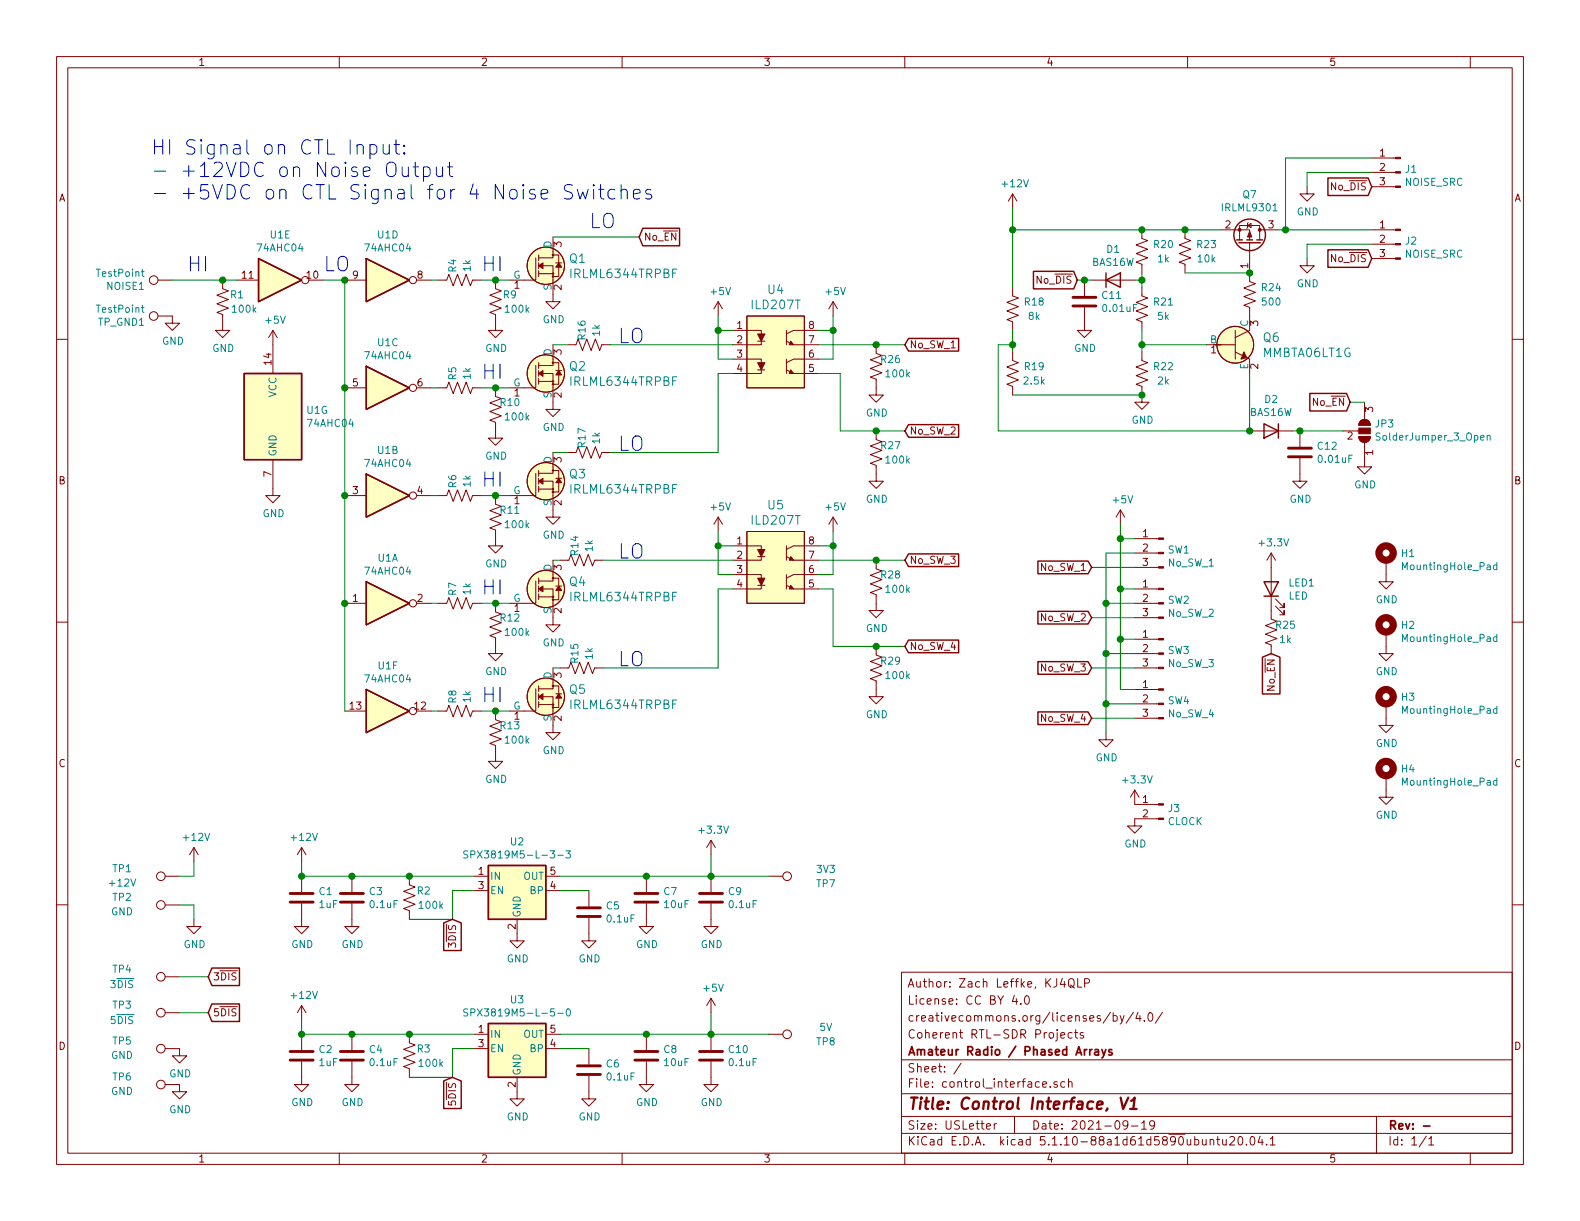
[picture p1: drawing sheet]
<svg xmlns="http://www.w3.org/2000/svg" width="279mm" height="216mm" viewBox="0 0 279 216" stroke-linecap="round" stroke-linejoin="round" font-family="sans-serif">
<g fill="none" stroke="#840000" stroke-width=".18">
<path d="M10 10h259.4v195.9h-259.4zM12 12h255.4v191.9h-255.4zM60 10v2M110 10v2M160 10v2M210 10v2M260 10v2M179.1 34.3v2.5M179.1 34.3l-.8 1.3M179.1 34.3l.7 1.3M220.6 39.9l.6-.4v.8zM220.7 39.4l-.1 .1v.8l-.1 .1"/>
<path d="M231.1 33v1.3h1.3l-1.3 1.3-1.2-1.3h1.2M242.6 33h4.2M242.6 30.5h4.2M242.6 27.9h4.2M10 60h2M27.9 55.9h2.6v1.3h1.2l-1.2 1.2-1.3-1.2h1.3M27.9 49.5h2.6M39.4 49.5v1.6l1 .3-2 .8 2 .8-2 .7 2 .8-2 .7 1 .4v2.8h1.2l-1.2 1.3-1.3-1.3h1.3M41.9 49.5h3.8M48.3 58.4v7.6M48.3 58.4l-.8 1.3M48.3 58.4l.7 1.3"/>
<path d="M54.6 49.5h2.5M61 49.5h3.8M73.7 49.5h2.5M77.5 49.5h1.5l.4-1 .7 2 .8-2 .8 2 .7-2 .8 2 .4-1h1.5M87.6 49.5v1.6l1 .3-2 .8 2 .8-2 .7 2 .8-2 .7 1 .4v2.8h1.3l-1.3 1.3-1.2-1.3h1.2M94.7 45.6v3.9h-4.5M95.2 47h2.6v6.3h1.3l-1.3 1.3-1.3-1.3h1.3M95.2 48.4h2.6M95.2 45.1v1M95.2 46.5v1M95.2 47.9v1M97.7 45.1h1.1v3.8h-1.1"/>
<path d="M97.8 41.9v3.7h-2.6M98.3 46.5h1M127 53.3l-.8 1.3M127 53.3v2.6M127 53.3l.8 1.3M129.5 58.4h5.1v.7M132.1 55.9h10.1v12.7h-10.1zM139.1 58.4v2.6M144.8 58.4h-4.5l-1.2 .7M147.3 53.3l-.7 1.3M147.3 53.3v2.6M147.3 53.3l.8 1.3"/>
<path d="M179.1 50.8v1.5l1 .4-2 .8 2 .7-2 .8 2 .8-2 .7 1 .4v1.5M191.8 54.4v4h1.2l-1.2 1.3-1.3-1.3h1.3M191.8 49.5v2.8M193 49.5h7.7M201.9 50.8v1.5l1 .4-2 .8 2 .7-2 .8 2 .8-2 .7 1 .4v1.5M201.9 40.6v1.6l1 .3-2 .8 2 .8-2 .7 2 .8-2 .8 1 .3v1.6M209.5 40.6v1.6l1.1 .3-2.1 .8 2.1 .8-2.1 .7 2.1 .8-2.1 .8 1 .3v1.6M215.9 40.6h5.1v1.8M218.4 58.4v5.1M219.2 42.4v-2.5h3.6v2.5M221 42.9v6.9l1 .4-2 .7 2 .8-2 .8 2 .7-2 .8 1 .4v4l-2.6 1.3M222.8 40.6h3.3"/>
<path d="M231.1 45.7v1.3h1.3l-1.3 1.3-1.2-1.3h1.2M242.6 40.6h4.2M242.6 45.7h4.2M242.6 43.2h4.2M267.4 60h2M61 68.6h3.8M73.7 68.6h2.5M77.5 68.6h1.5l.4-1 .7 2 .8-2 .8 2 .7-2 .8 2 .4-1h1.5M87.6 68.6v1.5l1 .4-2 .7 2 .8-2 .8 2 .7-2 .8 1 .4v2.8h1.3l-1.3 1.2-1.2-1.2h1.2M94.7 64.6v4h-4.5M95.2 66h2.6v6.4h1.3l-1.3 1.3-1.3-1.3h1.3M95.2 64.1v1.1"/>
<path d="M95.2 65.5v1M95.2 66.9v1M95.2 67.4h2.6M97.7 64.1h1.1v3.8h-1.1M97.8 61v3.6h-2.6M98.3 65.5h1M100.3 61h1.6l.3-1.1 .8 2.1 .8-2.1 .7 2.1 .8-2.1 .7 2.1 .4-1h1.5M129.5 63.5h5.1v.6M134 65.4h1.3M134 60.3h1.3M134.6 65.4v.6h-5.1M134.6 60.3v.7h-5.1"/>
<path d="M139.1 65.4l1.2 .6h4.5M139.1 60.3l1.2 .7h4.5M139.1 63.5v2.5M144.8 63.5h-4.5l-1.2 .6M154.9 61v1.5l1.1 .4-2.1 .7 2.1 .8-2.1 .8 2.1 .7-2.1 .8 1 .4v2.8h1.3l-1.3 1.2-1.2-1.2h1.2M154.9 76.2v1.5l1.1 .4-2.1 .8 2.1 .7-2.1 .8 2.1 .8-2.1 .7 1 .4v2.8h1.3l-1.3 1.3-1.2-1.3h1.2M179.1 62.2v1.6l1 .3-2 .8 2 .8-2 .7 2 .8-2 .7 1 .4v1.6M201.9 62.2v1.6l1 .3-2 .8 2 .8-2 .7 2 .8-2 .7 1 .4v2.8h1.3l-1.3 1.3-1.2-1.3h1.2M213.4 61h5M218.4 62.2l2.6 1.3v2.5M221 76.2h7.6M229.9 76.2v2.8"/>
<path d="M237.5 76.2h2.8M240.3 77.2h2a1.02 1.02 0 0 1-1 1 1.02 1.02 0 0 1-1-1zM240.5 74.5a1.02 1.02 0 0 1 1.1-.3 1.02 1.02 0 0 1 .7 1h-2zM241.3 78.2v4.4h1.3l-1.3 1.2-1.3-1.2h1.3M241.3 71.1v3.1M48.3 81.3v6.3h1.2l-1.2 1.3-1.3-1.3h1.3M61 87.6h3.8M73.7 87.6h2.5M77.5 87.6h1.5l.4-1 .7 2 .8-2 .8 2 .7-2 .8 2 .4-1h1.5M87.6 87.6v1.6l1 .3-2 .8 2 .8-2 .7 2 .8-2 .7 1 .4v2.8h1.3l-1.3 1.3-1.2-1.3h1.2M94.7 83.7v3.9h-4.5M95.2 85.1h2.6v6.3h1.3l-1.3 1.3-1.3-1.3h1.3"/>
<path d="M95.2 83.2v1M95.2 84.6v1M95.2 86v1M95.2 86.5h2.6M97.7 83.2h1.1v3.8h-1.1M97.8 99.1v3.6h-2.6M97.8 80v3.7h-2.6M98.3 84.6h1M99.1 99.1h1.5l.4-1.1 .7 2.1 .8-2.1 .8 2.1 .7-2.1 .8 2.1 .4-1h1.5M100.3 80h1.6l.3-1 .8 2 .8-2 .7 2 .8-2 .7 2 .4-1h1.5M127 91.4v2.6M127 91.4l-.8 1.3"/>
<path d="M127 91.4l.8 1.3M129.5 96.5h5.1v.7M132.1 94h10.1v12.7h-10.1zM134 98.4h1.3M134.6 98.4v.7h-5.1M139.1 98.4l1.2 .7h4.5M139.1 96.5v2.6M144.8 96.5h-4.5l-1.2 .7M147.3 91.4v2.6M147.3 91.4l-.7 1.3M147.3 91.4l.8 1.3M154.9 99.1v1.5l1.1 .4-2.1 .7 2.1 .8-2.1 .8 2.1 .7-2.1 .8 1 .4v2.8h1.3l-1.3 1.2-1.2-1.2h1.2"/>
<path d="M198.1 90.2l-.7 1.2M198.1 90.2v2.5M198.1 90.2l.8 1.2M200.7 97.8h4.2M200.7 95.3h4.2M224.8 97.8v11.7l1 .4-2 .7 2 .8-2 .7 2 .8-2 .8 1 .3v1.6M224.8 97.8l-.8 1.3M224.8 97.8l.8 1.3M229.9 81v4.1h1.2l-1.2 1.3-1.3-1.3h1.3M245.1 99.1v3.8h1.3l-1.3 1.2-1.3-1.2h1.3M10 110h2M61 106.7h3.8"/>
<path d="M73.7 106.7h2.5M77.5 106.7h1.5l.4-1 .7 2 .8-2 .8 2 .7-2 .8 2 .4-1h1.5M87.6 106.7v1.5l1 .4-2 .7 2 .8-2 .8 2 .7-2 .8 1 .4v2.8h1.3l-1.3 1.2-1.2-1.2h1.2M94.7 102.7v4h-4.5M95.2 104.1h2.6v6.4h1.3l-1.3 1.3-1.3-1.3h1.3M95.2 102.2v1.1M95.2 103.6v1M95.2 105v1M95.2 105.5h2.6M97.7 102.2h1.1v3.8h-1.1M97.8 118.1v3.7h-2.6M98.3 103.6h1"/>
<path d="M99.1 118.1h1.5l.4-1 .7 2 .8-2 .8 2 .7-2 .8 2 .4-1h1.5M129.5 101.6h5.1v.6M134 103.5h1.3M134.6 103.5v.6h-5.1M139.1 103.5l1.2 .6h4.5M139.1 101.6v2.5M144.8 101.6h-4.5l-1.2 .6M154.9 114.3v1.5l1.1 .4-2.1 .8 2.1 .7-2.1 .8 2.1 .8-2.1 .7 1 .4v2.8h1.3l-1.3 1.3-1.2-1.3h1.2M200.7 106.7h4.2M200.7 118.1h4.2M200.7 104.1h4.2M200.7 100.3h4.2"/>
<path d="M200.7 109.2h4.2M200.7 115.6h4.2M200.7 113h4.2M225.6 107.2l1.5 1.5v-.7v.7h-.8M225.6 105.9l1.5 1.5v-.7v.7h-.8M245.1 111.8v3.8h1.3l-1.3 1.2-1.3-1.2h1.3M267.4 110h2M61 125.7h3.8M73.7 125.7h2.5M77.5 125.7h1.5l.4-1 .7 2 .8-2 .8 2 .7-2 .8 2 .4-1h1.5M87.6 125.7v1.6l1 .3-2 .8 2 .8-2 .7 2 .8-2 .7 1 .4v2.8h1.3l-1.3 1.3-1.2-1.3h1.2M94.7 121.8v3.9h-4.5"/>
<path d="M95.2 123.2h2.6v6.3h1.3l-1.3 1.3-1.3-1.3h1.3M95.2 121.3v1M95.2 122.7v1M95.2 124.1v1M95.2 124.6h2.6M97.7 121.3h1.1v3.8h-1.1M98.3 122.7h1M195.6 129.5v1.3h1.2l-1.2 1.3-1.3-1.3h1.3M200.7 127h4.2M200.7 124.5h4.2M200.7 121.9h4.2M200.7 139.7v2.5h4.2"/>
<path d="M200.7 139.7l-.8 1.3M200.7 139.7l.7 1.3M245.1 124.5v3.8h1.3l-1.3 1.2-1.3-1.2h1.3M245.1 137.2v3.8h1.3l-1.3 1.2-1.3-1.2h1.3M10 160h2M29.2 154.9h2.5M34.3 149.9l-.8 1.2M34.3 149.9v2.5M34.3 149.9l.8 1.2M53.3 159.8v4h1.3l-1.3 1.3-1.2-1.3h1.2M53.3 149.9v2.5M53.3 154.9v2.8"/>
<path d="M53.3 149.9l-.7 1.2M53.3 149.9l.8 1.2M62.2 159.8v4h1.3l-1.3 1.3-1.2-1.3h1.2M62.2 154.9v2.8M72.4 154.9v1.6l1 .3-2 .8 2 .8-2 .7 2 .8-2 .8 1 .3v1.6M83.8 154.9h2.6M83.8 157.5h2.6M96.5 154.9h2.6M96.5 157.5h2.6M104.1 157.5v2.8M114.3 159.8v4h1.3l-1.3 1.3-1.3-1.3h1.3M114.3 154.9v2.8"/>
<path d="M125.7 159.8v4h1.3l-1.3 1.3-1.2-1.3h1.2M125.7 148.6v2.5M125.7 154.9v2.8M125.7 148.6l-.7 1.3M125.7 148.6l.8 1.3M135.9 154.9h2.5M204.9 144.8h-4.2v1.3h1.2l-1.2 1.2-1.3-1.2h1.3M267.4 160h2M29.2 172.7h2.5M29.2 179.1h2.5M29.2 160h2.5M34.3 162.6v1.2h1.3l-1.3 1.3-1.3-1.3h1.3"/>
<path d="M53.3 177.8v2.5M53.3 177.8l-.7 1.3M53.3 177.8l.8 1.3M91.4 162.6v3.8h1.3l-1.3 1.2-1.2-1.2h1.2M104.1 162.3v4.1h1.3l-1.3 1.2-1.2-1.2h1.2M125.7 176.5l-.7 1.3M125.7 176.5v2.6M125.7 176.5l.8 1.3M159.4 171.9h108v32h-108zM179.4 176l-.4 1.1h1M179.7 176.6v1M180.5 177.4v.2"/>
<path d="M181.3 176.2l.2-.1a.81 .81 0 0 1 .6 .6 .81 .81 0 0 1-.3 .8l-.1 .1a.79 .79 0 0 1-.4-1.4zM187.9 173l-.4 1.1h.9M188.2 173.6v.9M189 173.3a.5 .5 0 0 1 .6-.3 .5 .5 0 0 1 .3 .6v.5a.5 .5 0 0 1-.5 .5 .5 .5 0 0 1-.4-.5zM189.2 174.2l.8 .5M190.6 173.1v1.4h.7M191.8 173.8h.7l.2-.2-.1-.4-.2-.1h-.6v1.4M196.4 179l-1.3 1.9M196.8 179.7l.5-.1 .3 .3-.1 .5-.2 .2-.5-.1M196.8 179.1v1.5M198.1 179.6l.3 1M198.8 179.6l-.5 1.3-.2 .2"/>
<path d="M200.4 179l-1.3 1.9M201.2 179l-.3 1.1h.9M201.6 179.6v1M203.2 179.1h.2a.8 .8 0 0 1 .5 .7 .8 .8 0 0 1-.5 .8 1 1 0 0 1-.2-1.5zM205.6 179l-1.3 1.9M29.2 185.4h2.5v1.3h1.3l-1.3 1.3-1.2-1.3h1.2M29.2 191.8h2.5v1.2h1.3l-1.3 1.3-1.2-1.3h1.2M53.3 187.7v4.1h1.3l-1.3 1.2-1.2-1.2h1.2M53.3 182.9v2.8M62.2 187.7v4.1h1.3l-1.3 1.2-1.2-1.2h1.2M62.2 182.9v2.8M72.4 182.9v1.5l1 .4-2 .7 2 .8-2 .8 2 .7-2 .8 1 .4v1.5"/>
<path d="M83.8 185.4h2.6M83.8 182.9h2.6M91.4 190.5v3.8h1.3l-1.3 1.3-1.2-1.3h1.2M96.5 185.4h2.6M96.5 182.9h2.6M104.1 190.2v4.1h1.3l-1.3 1.3-1.2-1.3h1.2M104.1 185.4v2.8M114.3 187.7v4.1h1.3l-1.3 1.2-1.3-1.2h1.3M114.3 182.9v2.8M125.7 187.7v4.1h1.3l-1.3 1.2-1.2-1.2h1.2M125.7 182.9v2.8M135.9 182.9h2.5"/>
<path d="M159.4 197.4h108M159.4 193.4h108M159.4 187.4h108M170 188l-1.3 1.9M174.4 199.2l.8-.2-.1-.2-.4-.1-.3 .2 .1 .7h.6M175.8 198.7v1M176.2 198.7l-.3 .1-.1 .2M179.4 197.4v3M184.4 191.8l.7-.2-.1-.3h-.4l-.2 .2 .1 .7h.5M185.7 192.1v.2M186.9 191.3a.37 .37 0 0 0-.5 .2v.2l.5 .1 .1 .2-.2 .3-.4-.1M187.6 183.1l.7-.2-.1-.2-.4-.1-.2 .2 .1 .7h.5"/>
<path d="M188.3 191.3h-.4l-.3 .2 .1 .6 .2 .2 .4-.1M189 191.4v-.1a.37 .37 0 0 1 .6 .2v.8M189 190.8v1.5M189.6 182.7l-.4-.1-.3 .3 .1 .6h.6M190 182.6h.6M190.2 182.1v1.3l.4 .2M191.6 182.7l-.4-.1-.2 .2 .1 .2 .5 .1v.4h-.6M199.4 198.8l-.1 .2a.48 .48 0 0 1-.6 0v-.7a.48 .48 0 0 1 .6-.1l.1 .1a1.19 1.19 0 0 1-.2 1.3l-.5 .1M200.1 199.1h1.1M201.9 198.6l.4-.4v1.5M201.9 199.7h.8M202.4 180.4v.2"/>
<path d="M204.2 198.8l-.3 .3h-.3l-.3-.3v-.3l.2-.3h.4l.2 .1a1.13 1.13 0 0 1-.2 1.3l-.4 .1M243.4 197.4v6.5M60 203.9v2M110 203.9v2M159.4 200.4h108M160 203.9v2M210 203.9v2M214 201.6l.2-.1h.4v1M214 201.5v1M215.1 201.5h.6M215.3 201v1.3l.4 .2M216.2 201.5l.1 .9 .3 .1 .2-.2"/>
<path d="M216.8 201.5v1M217.5 201.1l.2-.1h.4l.2 .4-.9 1.1h.9M219 201.1l.4-.1a.94 .94 0 0 1 0 1.5l-.4-.3-.1-.7zM220.4 202.3v.2M221.2 201.1l.3-.1a.94 .94 0 0 1 0 1.5 .82 .82 0 0 1-.3-1.4zM222.8 200.9l-.3 1.1h.9M223.2 201.5v1M224 202.3v.2M224.6 201.4l.4-.4v1.5M224.6 202.5h.9M252.2 200.9l-1.2 1.9M252.7 201.4l.4-.4v1.5"/>
<path d="M252.7 202.5h.8M260 203.9v2"/>
<circle cx="27.2" cy="49.5" r=".76"/>
<circle cx="27.2" cy="55.9" r=".76"/>
<circle cx="54" cy="49.5" r=".63"/>
<circle cx="73" cy="49.5" r=".63"/>
<circle cx="96.5" cy="47" r="3.3"/>
<circle cx="97.8" cy="48.9" r=".13"/>
<circle cx="97.8" cy="45.1" r=".13"/>
<circle cx="97.8" cy="48.4" r=".13"/>
<circle cx="73" cy="68.6" r=".63"/>
<circle cx="96.5" cy="66" r="3.3"/>
<circle cx="97.8" cy="67.9" r=".13"/>
<circle cx="97.8" cy="64.1" r=".13"/>
<circle cx="97.8" cy="67.4" r=".13"/>
<circle cx="218.4" cy="61" r="3.3"/>
<circle cx="73" cy="87.6" r=".63"/>
<circle cx="96.5" cy="85.1" r="3.3"/>
<circle cx="97.8" cy="87" r=".13"/>
<circle cx="97.8" cy="83.2" r=".13"/>
<circle cx="97.8" cy="86.5" r=".13"/>
<circle cx="73" cy="106.7" r=".63"/>
<circle cx="96.5" cy="104.1" r="3.3"/>
<circle cx="97.8" cy="106" r=".13"/>
<circle cx="97.8" cy="105.5" r=".13"/>
<circle cx="97.8" cy="102.2" r=".13"/>
<circle cx="73" cy="125.7" r=".63"/>
<circle cx="96.5" cy="123.2" r="3.3"/>
<circle cx="97.8" cy="121.3" r=".13"/>
<circle cx="97.8" cy="125.1" r=".13"/>
<circle cx="97.8" cy="124.6" r=".13"/>
<circle cx="28.4" cy="154.9" r=".76"/>
<circle cx="139.2" cy="154.9" r=".76"/>
<circle cx="28.4" cy="160" r=".76"/>
<circle cx="28.4" cy="172.7" r=".76"/>
<circle cx="28.4" cy="179.1" r=".76"/>
<circle cx="28.4" cy="185.4" r=".76"/>
<circle cx="28.4" cy="191.8" r=".76"/>
<circle cx="139.2" cy="182.9" r=".76"/>
</g>
<path d="M192.7 185.6v1M193.1 185.6l-.3 .1-.1 .2M193.6 185.6h.6l.1 1M194.3 185.9l-.5 .1-.3 .2 .3 .4 .5-.1M194.8 185.6l.4 1M195.6 185.6l-.6 1.3-.2 .2M196.6 185.6h-.3l-.2 .2v.2l.5 .1v.4h-.5M251.7 199.1h1.2" fill="none" stroke="#840000" stroke-width=".3"/>
<path d="M198.2 194.1l.4 2 .9-2M199.8 196.1h1.2M200 194.7l.7-.6-.3 2" fill="none" stroke="#840000" stroke-width=".41"/>
<g fill="none" stroke="#840000" stroke-width=".51">
<path d="M189.7 54.1h4.1M189.7 52.6h4.1M227.8 79.2h4.1M227.8 80.8h4.1M51.3 159.5h4.1M51.3 158h4.1M60.2 159.5h4.1M60.2 158h4.1M112.3 159.5h4M112.3 158h4M123.7 159.5h4.1M123.7 158h4.1"/>
<path d="M102.1 162.1h4.1M102.1 160.5h4.1M51.3 187.5h4.1M51.3 185.9h4.1M60.2 187.5h4.1M60.2 185.9h4.1M102.1 190h4.1M102.1 188.5h4.1M112.3 187.5h4M112.3 185.9h4M123.7 187.5h4.1M123.7 185.9h4.1"/>
</g>
<g fill="none" stroke="#840000" stroke-width=".25">
<path d="M234.8 31.5h7.1l.7 1.5-.7 1.6h-7.1zM45.7 45.7l7.6 3.8-7.6 3.8zM64.8 45.7l7.6 3.8-7.6 3.8zM113.7 40.4h6.5v3.1h-6.5l-.7-1.6zM160.7 59.8h8.8v2.3h-8.8l-.7-1.1zM182.8 48h7.1l.6 1.5-.6 1.6h-7.1zM195.6 49.5l2.5-1.2v2.5zM195.6 48.3v2.5M218.7 42.4h1M219.1 42.9h3.8M220.5 42.4h1M222.2 42.4h1.1"/>
<path d="M234.8 44.2h7.1l.7 1.5-.7 1.6h-7.1zM43.2 66h10.1v15.3h-10.1zM64.8 64.8l7.6 3.8-7.6 3.8zM160.7 75.1h8.8v2.2h-8.8l-.7-1.1zM223.5 74.9l2.6 1.3-2.6 1.3zM226.1 74.9v2.6M231.6 69.6h6.5l.7 1.5-.7 1.6h-6.5zM64.8 83.8l7.6 3.8-7.6 3.8zM160.7 97.9h8.8v2.3h-8.8l-.7-1.1zM183.5 99.2h8.9l.6 1.1-.6 1.1h-8.9zM64.8 102.9l7.6 3.8-7.6 3.8zM160.7 113.2h8.8v2.2h-8.8l-.7-1.1z"/>
<path d="M183.5 117h8.9l.6 1.1-.6 1.1h-8.9zM183.5 108.1h8.9l.6 1.1-.6 1.1h-8.9zM223.2 116.2l1.6-.6 1.5 .6v6.5h-3.1zM223.5 102.9h2.6l-1.3 2.5zM223.5 105.4h2.6M64.8 121.9l7.6 3.8-7.6 3.8zM183.5 125.9h8.9l.6 1.1-.6 1.1h-8.9zM86.4 153h10.1v9.6h-10.1zM37.5 177.5h4.8v3.1h-4.8l-.7-1.5zM37.5 171.2h4.8v3.1h-4.8l-.7-1.6zM78.5 163.2l1.5-.6 1.6 .6v4.9h-3.1zM78.5 191.1l1.5-.6 1.6 .6v4.9h-3.1z"/>
<path d="M86.4 181h10.1v9.5h-10.1z"/>
<circle cx="221" cy="41.5" r="2.79"/>
</g>
<g fill="#840000" stroke="#840000" stroke-width=".18">
<path d="M240.3 77.2h2a1.02 1.02 0 0 1-1 1 1.02 1.02 0 0 1-1-1z"/>
<path d="M240.5 74.5a1.02 1.02 0 0 1 1.1-.3 1.02 1.02 0 0 1 .7 1h-2z"/>
<path d="M240.3 75.7h2v1h-2z"/>
<path d="M220 62.2l.5 1-1 .3z"/>
<path d="M95.2 47l.8-.5v1z"/>
<path d="M98.8 46.5l.5 .7h-1z"/>
<path d="M95.2 104.1l.8-.5v1z"/>
<path d="M98.8 103.6l.5 .8h-1z"/>
<path d="M221 40.9l.4 1h-.8z"/>
<path d="M246.8 45.6h.8v.2h-.8z"/>
<path d="M246.8 43.1h.8v.2h-.8z"/>
<path d="M246.8 40.5h.8v.3h-.8z"/>
<path d="M246.8 32.9h.8v.2h-.8z"/>
<path d="M246.8 30.4h.8v.2h-.8z"/>
<path d="M246.8 27.8h.8v.3h-.8z"/>
<path d="M134 102.2h1.3l-.7 1.3z"/>
<path d="M134 97.2h1.3l-.7 1.2z"/>
<path d="M139.8 103.5l.5 .6h-.7z"/>
<path d="M139.8 98.4l.5 .7h-.7z"/>
<path d="M134 64.1h1.3l-.7 1.3z"/>
<path d="M134 59.1h1.3l-.7 1.2z"/>
<path d="M139.8 65.4l.5 .6h-.7z"/>
<path d="M139.8 60.3l.5 .7h-.7z"/>
<path d="M204.9 100.2h.8v.3h-.8z"/>
<path d="M204.9 97.7h.8v.2h-.8z"/>
<path d="M204.9 95.1h.8v.3h-.8z"/>
<path d="M204.9 109.1h.8v.2h-.8z"/>
<path d="M204.9 106.6h.8v.2h-.8z"/>
<path d="M204.9 104h.8v.3h-.8z"/>
<path d="M204.9 118h.8v.2h-.8z"/>
<path d="M204.9 115.4h.8v.3h-.8z"/>
<path d="M204.9 112.9h.8v.3h-.8z"/>
<path d="M204.9 126.9h.8v.2h-.8z"/>
<path d="M204.9 124.3h.8v.3h-.8z"/>
<path d="M204.9 121.8h.8v.2h-.8z"/>
<path d="M204.9 144.7h.8v.2h-.8z"/>
<path d="M204.9 142.1h.8v.3h-.8z"/>
<path d="M95.2 85.1l.8-.5v1z"/>
<path d="M98.8 84.6l.5 .7h-1z"/>
<path d="M95.2 66l.8-.5v1z"/>
<path d="M98.8 65.5l.5 .8h-1z"/>
<path d="M95.2 123.2l.8-.5v1z"/>
<path d="M98.8 122.7l.5 .7h-1z"/>
<circle cx="219.2" cy="40.6" r=".25"/>
<circle cx="222.8" cy="40.6" r=".25"/>
</g>
<g fill="none" stroke="#008484" stroke-width=".18">
<path d="M225.1 37.3h.7M25 48h.5M25 54.4h.5M25.2 47.6v1.1l.3 .2M25.2 53.9v1.1l.3 .2M263 77.1l.2-.1h.3v.8M263 77v.8M264.7 99.9h-.4l-.2 .2 .1 .6h.5M264.7 99.5v1.2M264.7 112.6h-.4l-.2 .2 .1 .6h.5M264.7 112.2v1.2M264.7 125.3h-.4l-.2 .2 .1 .6h.5"/>
<path d="M264.7 138h-.4l-.2 .2 .1 .6h.5M264.7 124.9v1.2M264.7 137.6v1.2M82.7 150.5l-.5-.1-.2 .2v.3l.6 .3 .1 .3-.2 .2h-.5M83.3 151.1h.6l.1-.2-.1-.3-.2-.2h-.4v1.3M98.6 151.2h1M100.1 150.4h.8l-.5 .5 .4 .2v.5l-.2 .1-.5-.1M82.7 178.5l-.5-.1-.2 .1v.4l.6 .2 .1 .3-.2 .3-.5-.1M83.3 179h.6l.1-.2-.1-.3-.2-.1h-.4v1.3M98.6 179.2h1M100.3 178.5l.1-.1a.67 .67 0 0 1 .5 .6 .67 .67 0 0 1-.5 .7l-.3-.5z"/>
</g>
<g fill="#ffffc2" stroke="#ffffc2" stroke-width=".18">
<path d="M132.1 94h10.1v12.7h-10.1z"/>
<path d="M132.1 55.9h10.1v12.7h-10.1z"/>
<path d="M64.8 45.7l7.6 3.8-7.6 3.8z"/>
<path d="M86.4 181h10.1v9.5h-10.1z"/>
<path d="M86.4 153h10.1v9.6h-10.1z"/>
<path d="M43.2 66h10.1v15.3h-10.1z"/>
<path d="M64.8 102.9l7.6 3.8-7.6 3.8z"/>
<path d="M64.8 83.8l7.6 3.8-7.6 3.8z"/>
<path d="M64.8 64.8l7.6 3.8-7.6 3.8z"/>
<path d="M45.7 45.7l7.6 3.8-7.6 3.8z"/>
<path d="M64.8 121.9l7.6 3.8-7.6 3.8z"/>
<circle cx="218.4" cy="61" r="3.3"/>
<circle cx="96.5" cy="47" r="3.3"/>
<circle cx="96.5" cy="104.1" r="3.3"/>
<circle cx="96.5" cy="85.1" r="3.3"/>
<circle cx="96.5" cy="66" r="3.3"/>
<circle cx="96.5" cy="123.2" r="3.3"/>
</g>
<g fill="none" stroke="#840000" stroke-width="1.3">
<circle cx="245.1" cy="97.8" r="1.27"/>
<circle cx="245.1" cy="110.5" r="1.27"/>
<circle cx="245.1" cy="123.2" r="1.27"/>
<circle cx="245.1" cy="135.9" r="1.27"/>
</g>
<g fill="none" stroke="#008400" stroke-width=".18">
<path d="M179.1 36.8v14M242.6 30.5h-11.5v2.5M242.6 27.9h-15.3v12.7M30.5 49.5h11.4M57.1 49.5h3.9v76.2M76.2 49.5h1.3M85.1 49.5h5.1M97.8 41.9h15.2M127 55.9v7.6h2.5M127 58.4h2.5M144.8 58.4h2.5M147.3 55.9v7.6h-2.5"/>
<path d="M179.1 40.6h36.8M179.1 58.4v3.8M190.5 49.5h2.5M200.7 49.5h1.2M201.9 48.3v2.5M201.9 58.4v3.8M209.5 48.3h11.5M226.1 40.6h16.5M242.6 43.2h-11.5v2.5M76.2 68.6h1.3M85.1 68.6h5.1M97.8 61h2.5"/>
<path d="M107.9 61h21.6M129.5 66h-2.5v14h-19.1M144.8 61h15.2M144.8 66h3.8v10.2h11.4M179.1 61h-2.6v15.2h44.5v-10.2M179.1 69.9h22.8M201.9 61h11.5M228.6 76.2h8.9M238.8 71.1h2.5M76.2 87.6h1.3M85.1 87.6h5.1M97.8 99.1h1.3"/>
<path d="M97.8 80h2.5M106.7 99.1h22.8M127 96.5h2.5M127 94v7.6h2.5M144.8 96.5h2.5M144.8 99.1h15.2M147.3 94v7.6h-2.5M198.1 92.7v29.2h2.6M198.1 95.3h2.6M200.7 97.8h-5.1v31.7M76.2 106.7h1.3M85.1 106.7h5.1"/>
<path d="M97.8 118.1h1.3M129.5 104.1h-2.5v14h-20.3M144.8 104.1h2.5v10.2h12.7M193 100.3h7.7M193 118.1h7.7M193 109.2h7.7M195.6 115.6h5.1M195.6 106.7h5.1M198.1 113h2.6M198.1 104.1h2.6M76.2 125.7h1.3M85.1 125.7h5.1"/>
<path d="M193 127h7.7M195.6 124.5h5.1M34.3 152.4v2.5h-2.6M53.3 152.4v2.5h30.5M83.8 157.5h-3.8v5.1h-7.6M99.1 154.9h36.8M99.1 157.5h5M125.7 151.1v3.8M31.7 160h2.6v2.6M31.7 179.1h5.1M31.7 172.7h5.1M125.7 179.1v3.8"/>
<path d="M53.3 180.3v2.6h30.5M83.8 185.4h-3.8v5.1h-7.6M99.1 182.9h36.8M99.1 185.4h5"/>
</g>
<g fill="none" stroke="#0000c2" stroke-width=".18">
<path d="M65.4 25.7l.8-.1 .4 .4v.8l-.2 .3-.2 .2-.8-.2M65.4 25.6v2.5M67.7 25.6v1.3l.2 .2a.68 .68 0 0 0 .9-.1M68.5 29a.86 .86 0 0 1 .9-.3 .86 .86 0 0 1 .6 .8v.9a.84 .84 0 0 1-.8 .8 .84 .84 0 0 1-.8-.8zM68.8 25.6v1.7M69.7 25.6h.9M70 24.7v2.2l.2 .2 .4 .2M71.1 29.5v1.3l.1 .3a.66 .66 0 0 0 1-.1M71.5 27l.1 .1-.1 .2-.1-.2 .1-.1v.3M71.5 25.7l.1 .1-.1 .1-.1-.1 .1-.1v.2M72.2 29.5v1.7M73.1 29.5h.9"/>
<path d="M73.4 28.7v2.1l.1 .3 .5 .1M74.9 29.6l.7-.1 .4 .3 .1 .2v.7l-.3 .4-.2 .1-.7-.1M74.9 29.5v2.6M77.2 29.5v1.3l.1 .3a.66 .66 0 0 0 1-.1M78.3 29.5v1.7M79.1 29.5h1M79.5 28.7v2.1l.1 .3 .5 .1M101.2 32.8a1.09 1.09 0 0 0-1.3 .1 .62 .62 0 0 0 .4 .9 .88 .88 0 0 1 .9 .9l-.4 .5-1-.1M102.1 33.5l.5 1.7 .4-1.2 .5 1.2 .5-1.7M105 32.6l-.1 .2 .1 .1 .1-.1-.1-.2v.3M105 33.5v1.7M105.8 33.5h1"/>
<path d="M106.2 32.6v2.2l.1 .3 .5 .1M108.7 33.6l-.7-.1-.5 .5v.7l.3 .4 .2 .1 .7-.1M109.8 33.7a.66 .66 0 0 1 1-.1l.1 .2v1.4M109.8 32.6v2.6M112 34.3l1.2-.2-.1-.5-.7-.1-.3 .1-.1 .2 .1 1.3 .3 .1 .7-.1M115.1 33.6a.6 .6 0 0 0-.9 .2l.1 .4 .6 .1 .4 .4-.2 .4-.2 .1-.7-.1"/>
</g>
<g fill="#008400" stroke="#008400" stroke-width=".25">
<circle cx="179.1" cy="61" r=".51"/>
<circle cx="62.2" cy="182.9" r=".51"/>
<circle cx="179.1" cy="40.6" r=".51"/>
<circle cx="154.9" cy="61" r=".51"/>
<circle cx="72.4" cy="182.9" r=".51"/>
<circle cx="191.8" cy="49.5" r=".51"/>
<circle cx="154.9" cy="76.2" r=".51"/>
<circle cx="201.9" cy="49.5" r=".51"/>
<circle cx="201.9" cy="61" r=".51"/>
<circle cx="154.9" cy="99.1" r=".51"/>
<circle cx="154.9" cy="114.3" r=".51"/>
<circle cx="209.6" cy="40.6" r=".51"/>
<circle cx="87.6" cy="87.6" r=".51"/>
<circle cx="61" cy="87.6" r=".51"/>
<circle cx="198.1" cy="95.3" r=".51"/>
<circle cx="61" cy="68.6" r=".51"/>
<circle cx="198.1" cy="104.1" r=".51"/>
<circle cx="61" cy="49.5" r=".51"/>
<circle cx="198.1" cy="113" r=".51"/>
<circle cx="87.6" cy="106.7" r=".51"/>
<circle cx="87.6" cy="68.6" r=".51"/>
<circle cx="61" cy="106.7" r=".51"/>
<circle cx="127" cy="58.4" r=".51"/>
<circle cx="147.3" cy="58.4" r=".51"/>
<circle cx="72.4" cy="154.9" r=".51"/>
<circle cx="39.4" cy="49.5" r=".51"/>
<circle cx="62.2" cy="154.9" r=".51"/>
<circle cx="127" cy="96.5" r=".51"/>
<circle cx="147.3" cy="96.5" r=".51"/>
<circle cx="201.9" cy="40.6" r=".51"/>
<circle cx="201.9" cy="69.9" r=".51"/>
<circle cx="227.3" cy="40.6" r=".51"/>
<circle cx="229.9" cy="76.2" r=".51"/>
<circle cx="53.3" cy="154.9" r=".51"/>
<circle cx="125.7" cy="182.9" r=".51"/>
<circle cx="125.7" cy="154.9" r=".51"/>
<circle cx="221" cy="48.3" r=".51"/>
<circle cx="114.3" cy="182.9" r=".51"/>
<circle cx="221" cy="76.2" r=".51"/>
<circle cx="114.3" cy="154.9" r=".51"/>
<circle cx="87.6" cy="49.5" r=".51"/>
<circle cx="195.6" cy="106.7" r=".51"/>
<circle cx="53.3" cy="182.9" r=".51"/>
<circle cx="195.6" cy="115.6" r=".51"/>
<circle cx="87.6" cy="125.7" r=".51"/>
<circle cx="195.6" cy="124.5" r=".51"/>
</g>
<g font-size="3.5" fill="#0000c2">
<text x="26.7" y="27.4">HI Signal on CTL Input:</text>
<text x="26.7" y="31.3">- +12VDC on Noise Output</text>
<text x="26.7" y="35.3">- +5VDC on CTL Signal for 4 Noise Switches</text>
<text x="104.1" y="40.4">LO</text>
<text x="33" y="48">HI</text>
<text x="57.1" y="48">LO</text>
<text x="85.1" y="48">HI</text>
<text x="109.2" y="60.7">LO</text>
<text x="85.1" y="67.1">HI</text>
<text x="109.2" y="79.8">LO</text>
<text x="85.1" y="86.1">HI</text>
<text x="109.2" y="98.8">LO</text>
<text x="85.1" y="105.2">HI</text>
<text x="109.2" y="117.9">LO</text>
<text x="85.1" y="124.2">HI</text>
</g>
<text font-size="2.8" fill="#840000" x="160.4" y="196.2">Title: Control Interface, V1</text>
<g font-size="2.1" fill="#008484">
<text x="100.7" y="46.5">Q1</text>
<text x="101.1" y="49.2">IRLML6344TRPBF</text>
<text x="135.8" y="52">U4</text>
<text x="133" y="54.7">ILD207T</text>
<text x="100.7" y="65.5">Q2</text>
<text x="223.3" y="63.1">MMBTA06LT1G</text>
<text x="223.4" y="60.5">Q6</text>
<text x="101.1" y="68.2">IRLML6344TRPBF</text>
<text x="100.7" y="84.6">Q3</text>
<text x="101.1" y="87.3">IRLML6344TRPBF</text>
<text x="133" y="92.8">ILD207T</text>
<text x="135.8" y="90.1">U5</text>
<text x="100.7" y="103.6">Q4</text>
<text x="101.1" y="106.3">IRLML6344TRPBF</text>
<text x="100.7" y="122.7">Q5</text>
<text x="101.1" y="125.4">IRLML6344TRPBF</text>
</g>
<g font-size="2.1" fill="#840000">
<text x="160.4" y="177.6">License: CC BY 4.0</text>
<text x="160.4" y="174.6">Author: Zach Leffke, KJ4QLP</text>
<text x="160.4" y="183.6">Coherent RTL-SDR Projects</text>
<text x="160.4" y="180.6">creativecommons.org/licenses/by/4.0/</text>
<text x="160.4" y="189.6">Sheet: /</text>
<text x="160.4" y="186.6">Amateur Radio / Phased Arrays</text>
<text x="160.4" y="192.3">File: control_interface.sch</text>
<text x="160.4" y="202.5">KiCad E.D.A. kicad 5.1.10-88a1d61d5890ubuntu20.04.1</text>
<text x="160.4" y="199.7">Size: USLetter</text>
<text x="182.4" y="199.7">Date: 2021-09-19</text>
<text x="245.4" y="199.7">Rev: -</text>
<text x="245.4" y="202.5">Id: 1/1</text>
</g>
<g font-size="1.8" fill="#840000">
<text x="35" y="11.6">1</text>
<text x="85" y="11.6">2</text>
<text x="135" y="11.6">3</text>
<text x="185" y="11.6">4</text>
<text x="235" y="11.6">5</text>
<text x="244" y="27.7">1</text>
<text x="10.4" y="35.6">A</text>
<text x="235.5" y="33.7">No_DIS</text>
<text x="244" y="30.2">2</text>
<text x="244" y="32.8">3</text>
<text x="267.8" y="35.6">A</text>
<text x="216.7" y="40.4">2</text>
<text x="224.3" y="40.4">3</text>
<text x="244" y="40.4">1</text>
<text x="99.3" y="43.7" transform="rotate(-90 99.3 43.7)">3</text>
<text x="113.8" y="42.5">No_EN</text>
<text x="220.7" y="47.5" transform="rotate(-90 220.7 47.5)">1</text>
<text x="235.5" y="46.4">No_DIS</text>
<text x="244" y="42.9">2</text>
<text x="244" y="45.5">3</text>
<text x="42.8" y="49.3">11</text>
<text x="54.3" y="49.3">10</text>
<text x="62.4" y="49.3">9</text>
<text x="73.8" y="49.3">8</text>
<text x="91" y="51.1">1</text>
<text x="99.3" y="51.3" transform="rotate(-90 99.3 51.3)">2</text>
<text x="183.4" y="50.2">No_DIS</text>
<text x="130.3" y="58.2">1</text>
<text x="143" y="58.2">8</text>
<text x="222.5" y="57.6" transform="rotate(-90 222.5 57.6)">3</text>
<text x="48" y="64.5" transform="rotate(-90 48 64.5)">14</text>
<text x="99.3" y="62.7" transform="rotate(-90 99.3 62.7)">3</text>
<text x="130.3" y="60.7">2</text>
<text x="130.3" y="63.2">3</text>
<text x="130.3" y="65.8">4</text>
<text x="143" y="65.8">5</text>
<text x="143" y="63.2">6</text>
<text x="143" y="60.7">7</text>
<text x="160.8" y="61.6">No_SW_1</text>
<text x="214.1" y="62.5">1</text>
<text x="222.5" y="65.3" transform="rotate(-90 222.5 65.3)">2</text>
<text x="62.4" y="68.3">5</text>
<text x="73.8" y="68.3">6</text>
<text x="91" y="70.1">1</text>
<text x="99.3" y="70.3" transform="rotate(-90 99.3 70.3)">2</text>
<text x="232.2" y="71.8">No_EN</text>
<text x="160.8" y="76.8">No_SW_2</text>
<text x="238.3" y="77.7">2</text>
<text x="242.8" y="72.9" transform="rotate(-90 242.8 72.9)">3</text>
<text x="99.3" y="81.8" transform="rotate(-90 99.3 81.8)">3</text>
<text x="242.8" y="80.5" transform="rotate(-90 242.8 80.5)">1</text>
<text x="10.4" y="85.6">B</text>
<text x="48" y="84.3" transform="rotate(-90 48 84.3)">7</text>
<text x="62.4" y="87.4">3</text>
<text x="73.8" y="87.4">4</text>
<text x="91" y="89.2">1</text>
<text x="99.3" y="89.4" transform="rotate(-90 99.3 89.4)">2</text>
<text x="267.8" y="85.6">B</text>
<text x="202.1" y="95">1</text>
<text x="99.3" y="100.8" transform="rotate(-90 99.3 100.8)">3</text>
<text x="130.3" y="96.3">1</text>
<text x="130.3" y="98.8">2</text>
<text x="130.3" y="101.3">3</text>
<text x="143" y="101.3">6</text>
<text x="143" y="98.8">7</text>
<text x="143" y="96.3">8</text>
<text x="160.8" y="99.7">No_SW_3</text>
<text x="184.1" y="101">No_SW_1</text>
<text x="202.1" y="97.5">2</text>
<text x="202.1" y="100.1">3</text>
<text x="62.4" y="106.4">1</text>
<text x="73.8" y="106.4">2</text>
<text x="130.3" y="103.9">4</text>
<text x="143" y="103.9">5</text>
<text x="202.1" y="103.9">1</text>
<text x="202.1" y="106.4">2</text>
<text x="91" y="108.2">1</text>
<text x="99.3" y="108.4" transform="rotate(-90 99.3 108.4)">2</text>
<text x="184.1" y="109.9">No_SW_2</text>
<text x="202.1" y="109">3</text>
<text x="202.1" y="112.8">1</text>
<text x="99.3" y="119.9" transform="rotate(-90 99.3 119.9)">3</text>
<text x="160.8" y="114.9">No_SW_4</text>
<text x="184.1" y="118.7">No_SW_3</text>
<text x="202.1" y="115.3">2</text>
<text x="202.1" y="117.9">3</text>
<text x="61.9" y="125.5">13</text>
<text x="73.3" y="125.5">12</text>
<text x="202.1" y="121.7">1</text>
<text x="202.1" y="124.2">2</text>
<text x="225.4" y="122.1" transform="rotate(-90 225.4 122.1)">No_EN</text>
<text x="91" y="127.3">1</text>
<text x="99.3" y="127.5" transform="rotate(-90 99.3 127.5)">2</text>
<text x="184.1" y="127.6">No_SW_4</text>
<text x="202.1" y="126.7">3</text>
<text x="10.4" y="135.6">C</text>
<text x="267.8" y="135.6">C</text>
<text x="202.1" y="142">1</text>
<text x="202.1" y="144.5">2</text>
<text x="84.6" y="154.7">1</text>
<text x="97.3" y="154.7">5</text>
<text x="84.6" y="157.2">3</text>
<text x="97.3" y="157.2">4</text>
<text x="80.6" y="167.3" transform="rotate(-90 80.6 167.3)">3DIS</text>
<text x="91.2" y="164.3" transform="rotate(-90 91.2 164.3)">2</text>
<text x="37.6" y="173.4">3DIS</text>
<text x="37.6" y="179.7">5DIS</text>
<text x="10.4" y="185.6">D</text>
<text x="84.6" y="182.6">1</text>
<text x="84.6" y="185.2">3</text>
<text x="97.3" y="185.2">4</text>
<text x="97.3" y="182.6">5</text>
<text x="267.8" y="185.6">D</text>
<text x="80.6" y="195.2" transform="rotate(-90 80.6 195.2)">5DIS</text>
<text x="91.2" y="192.3" transform="rotate(-90 91.2 192.3)">2</text>
<text x="35" y="205.5">1</text>
<text x="85" y="205.5">2</text>
<text x="135" y="205.5">3</text>
<text x="185" y="205.5">4</text>
<text x="235" y="205.5">5</text>
</g>
<g font-size="1.8" fill="#008484">
<text x="177.4" y="33.1">+12V</text>
<text x="219.8" y="35.1">Q7</text>
<text x="248.5" y="32.9">NOISE_SRC</text>
<text x="248.6" y="30.6">J1</text>
<text x="216.3" y="37.4">IRLML9301</text>
<text x="229.3" y="38.1">GND</text>
<text x="45.6" y="44.5">74AHC04</text>
<text x="47.8" y="42.2">U1E</text>
<text x="64.7" y="44.5">74AHC04</text>
<text x="66.8" y="42.2">U1D</text>
<text x="83.2" y="48" transform="rotate(-90 83.2 48)">1k</text>
<text x="97.5" y="43.8" transform="rotate(-90 97.5 43.8)">D</text>
<text x="193.2" y="47">BAS16W</text>
<text x="195.7" y="44.7">D1</text>
<text x="204.1" y="43.9">R20</text>
<text x="204.8" y="46.4">1k</text>
<text x="211.7" y="43.9">R23</text>
<text x="211.9" y="46.4">10k</text>
<text x="248.5" y="45.6">NOISE_SRC</text>
<text x="248.6" y="43.3">J2</text>
<text x="17.2" y="48.9">TestPoint</text>
<text x="19" y="51.3">NOISE1</text>
<text x="40.8" y="52.8">R1</text>
<text x="80.7" y="48.1" transform="rotate(-90 80.7 48.1)">R4</text>
<text x="89.1" y="52.8">R9</text>
<text x="90.8" y="49.3">G</text>
<text x="97.5" y="51.4" transform="rotate(-90 97.5 51.4)">S</text>
<text x="125.8" y="52.2">+5V</text>
<text x="146.1" y="52.2">+5V</text>
<text x="195" y="52.9">C11</text>
<text x="223.2" y="51.5">R24</text>
<text x="229.3" y="50.8">GND</text>
<text x="17.2" y="55.3">TestPoint</text>
<text x="17.4" y="57.6">TP_GND1</text>
<text x="41.2" y="55.3">100k</text>
<text x="47" y="57.3">+5V</text>
<text x="89.5" y="55.3">100k</text>
<text x="96" y="57.2">GND</text>
<text x="106.1" y="59.4" transform="rotate(-90 106.1 59.4)">1k</text>
<text x="181.3" y="54">R18</text>
<text x="181.9" y="56.6">8k</text>
<text x="195.2" y="55.2">0.01uF</text>
<text x="204.1" y="54">R21</text>
<text x="204.8" y="56.6">5k</text>
<text x="220.7" y="57.8" transform="rotate(-90 220.7 57.8)">C</text>
<text x="223.3" y="54">500</text>
<text x="28.7" y="61">GND</text>
<text x="37.5" y="62.2">GND</text>
<text x="64.7" y="63.5">74AHC04</text>
<text x="66.8" y="61.2">U1C</text>
<text x="85.8" y="62.2">GND</text>
<text x="97.5" y="62.9" transform="rotate(-90 97.5 62.9)">D</text>
<text x="103.6" y="60" transform="rotate(-90 103.6 60)">R16</text>
<text x="155.9" y="64.2">R26</text>
<text x="181.3" y="65.5">R19</text>
<text x="189.9" y="62.2">GND</text>
<text x="204.1" y="65.5">R22</text>
<text x="214" y="60.7">B</text>
<text x="220.7" y="65.4" transform="rotate(-90 220.7 65.4)">E</text>
<text x="48.9" y="70.3" transform="rotate(-90 48.9 70.3)">VCC</text>
<text x="80.7" y="67.2" transform="rotate(-90 80.7 67.2)">R5</text>
<text x="83.2" y="67" transform="rotate(-90 83.2 67)">1k</text>
<text x="88.5" y="71.8">R10</text>
<text x="90.8" y="68.3">G</text>
<text x="97.5" y="70.4" transform="rotate(-90 97.5 70.4)">S</text>
<text x="156.8" y="66.7">100k</text>
<text x="181.2" y="68">2.5k</text>
<text x="204.8" y="68">2k</text>
<text x="223.7" y="71.2">D2</text>
<text x="54.3" y="73.2">U1G</text>
<text x="54.6" y="75.5">74AHC04</text>
<text x="89.5" y="74.3">100k</text>
<text x="96" y="76.2">GND</text>
<text x="153.1" y="73.7">GND</text>
<text x="200.1" y="74.9">GND</text>
<text x="221.1" y="73.6">BAS16W</text>
<text x="243.3" y="75.6">JP3</text>
<text x="243.8" y="77.9">SolderJumper_3_Open</text>
<text x="48.9" y="80.8" transform="rotate(-90 48.9 80.8)">GND</text>
<text x="64.7" y="82.6">74AHC04</text>
<text x="66.8" y="80.3">U1B</text>
<text x="85.8" y="81.3">GND</text>
<text x="97.5" y="81.9" transform="rotate(-90 97.5 81.9)">D</text>
<text x="103.6" y="79.1" transform="rotate(-90 103.6 79.1)">R17</text>
<text x="106.1" y="78.4" transform="rotate(-90 106.1 78.4)">1k</text>
<text x="155.9" y="79.4">R27</text>
<text x="156.8" y="82">100k</text>
<text x="233.1" y="79.5">C12</text>
<text x="233.3" y="81.8">0.01uF</text>
<text x="80.7" y="86.2" transform="rotate(-90 80.7 86.2)">R6</text>
<text x="83.2" y="86.1" transform="rotate(-90 83.2 86.1)">1k</text>
<text x="90.8" y="87.4">G</text>
<text x="97.5" y="89.5" transform="rotate(-90 97.5 89.5)">S</text>
<text x="153.1" y="88.9">GND</text>
<text x="196.9" y="89">+5V</text>
<text x="228" y="88.9">GND</text>
<text x="239.5" y="86.4">GND</text>
<text x="46.4" y="91.4">GND</text>
<text x="88.5" y="90.9">R11</text>
<text x="89.5" y="93.4">100k</text>
<text x="96" y="95.2">GND</text>
<text x="125.8" y="90.3">+5V</text>
<text x="146.1" y="90.3">+5V</text>
<text x="64.7" y="101.6">74AHC04</text>
<text x="66.8" y="99.3">U1A</text>
<text x="85.8" y="100.3">GND</text>
<text x="97.5" y="101" transform="rotate(-90 97.5 101)">D</text>
<text x="102.3" y="98.1" transform="rotate(-90 102.3 98.1)">R14</text>
<text x="104.8" y="97.5" transform="rotate(-90 104.8 97.5)">1k</text>
<text x="206.6" y="97.9">SW1</text>
<text x="206.6" y="100.2">No_SW_1</text>
<text x="222.8" y="96.6">+3.3V</text>
<text x="247.9" y="98.5">H1</text>
<text x="248.4" y="100.8">MountingHole_Pad</text>
<text x="80.7" y="105.3" transform="rotate(-90 80.7 105.3)">R7</text>
<text x="83.2" y="105.1" transform="rotate(-90 83.2 105.1)">1k</text>
<text x="90.8" y="106.4">G</text>
<text x="155.9" y="102.3">R28</text>
<text x="156.8" y="104.8">100k</text>
<text x="206.6" y="106.8">SW2</text>
<text x="227.8" y="106">LED</text>
<text x="227.9" y="103.7">LED1</text>
<text x="243.3" y="106.7">GND</text>
<text x="88.5" y="109.9">R12</text>
<text x="89.5" y="112.4">100k</text>
<text x="97.5" y="108.5" transform="rotate(-90 97.5 108.5)">S</text>
<text x="153.1" y="111.8">GND</text>
<text x="206.6" y="109.1">No_SW_2</text>
<text x="225.7" y="111.2">R25</text>
<text x="226.4" y="113.7">1k</text>
<text x="247.9" y="111.2">H2</text>
<text x="248.4" y="113.5">MountingHole_Pad</text>
<text x="66.9" y="118.4">U1F</text>
<text x="85.8" y="119.4">GND</text>
<text x="96" y="114.3">GND</text>
<text x="102.3" y="117.2" transform="rotate(-90 102.3 117.2)">R15</text>
<text x="104.8" y="116.5" transform="rotate(-90 104.8 116.5)">1k</text>
<text x="155.9" y="117.5">R29</text>
<text x="206.6" y="115.6">SW3</text>
<text x="206.6" y="118">No_SW_3</text>
<text x="243.3" y="119.4">GND</text>
<text x="64.7" y="120.7">74AHC04</text>
<text x="80.7" y="124.3" transform="rotate(-90 80.7 124.3)">R8</text>
<text x="83.2" y="124.2" transform="rotate(-90 83.2 124.2)">1k</text>
<text x="90.8" y="125.5">G</text>
<text x="97.5" y="120" transform="rotate(-90 97.5 120)">D</text>
<text x="156.8" y="120.1">100k</text>
<text x="206.6" y="124.5">SW4</text>
<text x="247.9" y="123.9">H3</text>
<text x="88.5" y="129">R13</text>
<text x="89.5" y="131.5">100k</text>
<text x="97.5" y="127.6" transform="rotate(-90 97.5 127.6)">S</text>
<text x="153.1" y="127">GND</text>
<text x="206.6" y="126.8">No_SW_4</text>
<text x="248.4" y="126.2">MountingHole_Pad</text>
<text x="96" y="133.3">GND</text>
<text x="193.8" y="134.6">GND</text>
<text x="243.3" y="132.1">GND</text>
<text x="247.9" y="136.6">H4</text>
<text x="85.8" y="138.4">GND</text>
<text x="198.7" y="138.5">+3.3V</text>
<text x="206.7" y="143.6">J3</text>
<text x="248.4" y="138.9">MountingHole_Pad</text>
<text x="32.6" y="148.7">+12V</text>
<text x="51.6" y="148.7">+12V</text>
<text x="90.3" y="149.5">U2</text>
<text x="123.8" y="147.4">+3.3V</text>
<text x="198.8" y="149.9">GND</text>
<text x="206.5" y="145.9">CLOCK</text>
<text x="243.3" y="144.8">GND</text>
<text x="20" y="154.2">TP1</text>
<text x="84.1" y="151.8">SPX3819M5-L-3-3</text>
<text x="86.6" y="155.6">IN</text>
<text x="92.5" y="155.6">OUT</text>
<text x="144.5" y="154.4">3V3</text>
<text x="19.5" y="156.8">+12V</text>
<text x="19.6" y="161.8">GND</text>
<text x="20" y="159.3">TP2</text>
<text x="56.5" y="158.3">C1</text>
<text x="56.5" y="160.6">1uF</text>
<text x="65.4" y="158.3">C3</text>
<text x="65.5" y="160.6">0.1uF</text>
<text x="73.8" y="158.2">R2</text>
<text x="74.2" y="160.7">100k</text>
<text x="86.6" y="158.1">EN</text>
<text x="93.8" y="158.1">BP</text>
<text x="107.3" y="160.8">C5</text>
<text x="117.4" y="158.3">C7</text>
<text x="117.6" y="160.6">10uF</text>
<text x="128.9" y="158.3">C9</text>
<text x="129" y="160.6">0.1uF</text>
<text x="144.4" y="156.9">TP7</text>
<text x="32.5" y="167.6">GND</text>
<text x="51.5" y="167.6">GND</text>
<text x="60.4" y="167.6">GND</text>
<text x="92.1" y="162.3" transform="rotate(-90 92.1 162.3)">GND</text>
<text x="107.4" y="163.1">0.1uF</text>
<text x="112.5" y="167.6">GND</text>
<text x="123.9" y="167.6">GND</text>
<text x="20" y="172">TP4</text>
<text x="89.6" y="170.2">GND</text>
<text x="102.3" y="170.2">GND</text>
<text x="19.6" y="174.7">3DIS</text>
<text x="20" y="178.4">TP3</text>
<text x="51.6" y="176.6">+12V</text>
<text x="84.1" y="179.7">SPX3819M5-L-5-0</text>
<text x="90.3" y="177.4">U3</text>
<text x="124.5" y="175.4">+5V</text>
<text x="19.6" y="181.1">5DIS</text>
<text x="20" y="184.7">TP5</text>
<text x="86.6" y="183.5">IN</text>
<text x="92.5" y="183.5">OUT</text>
<text x="144.4" y="184.8">TP8</text>
<text x="145" y="182.3">5V</text>
<text x="19.6" y="187.2">GND</text>
<text x="20" y="191.1">TP6</text>
<text x="29.9" y="190.5">GND</text>
<text x="56.5" y="186.2">C2</text>
<text x="56.5" y="188.5">1uF</text>
<text x="65.4" y="186.2">C4</text>
<text x="65.5" y="188.5">0.1uF</text>
<text x="73.8" y="186.1">R3</text>
<text x="74.2" y="188.6">100k</text>
<text x="86.6" y="186.1">EN</text>
<text x="92.1" y="190.2" transform="rotate(-90 92.1 190.2)">GND</text>
<text x="93.8" y="186.1">BP</text>
<text x="107.3" y="188.7">C6</text>
<text x="107.4" y="191.1">0.1uF</text>
<text x="117.4" y="186.2">C8</text>
<text x="117.6" y="188.5">10uF</text>
<text x="128.9" y="186.2">C10</text>
<text x="129" y="188.5">0.1uF</text>
<text x="19.6" y="193.6">GND</text>
<text x="29.9" y="196.8">GND</text>
<text x="51.5" y="195.6">GND</text>
<text x="60.4" y="195.6">GND</text>
<text x="112.5" y="195.6">GND</text>
<text x="123.9" y="195.6">GND</text>
<text x="89.6" y="198.1">GND</text>
<text x="102.3" y="198.1">GND</text>
</g>
</svg>
